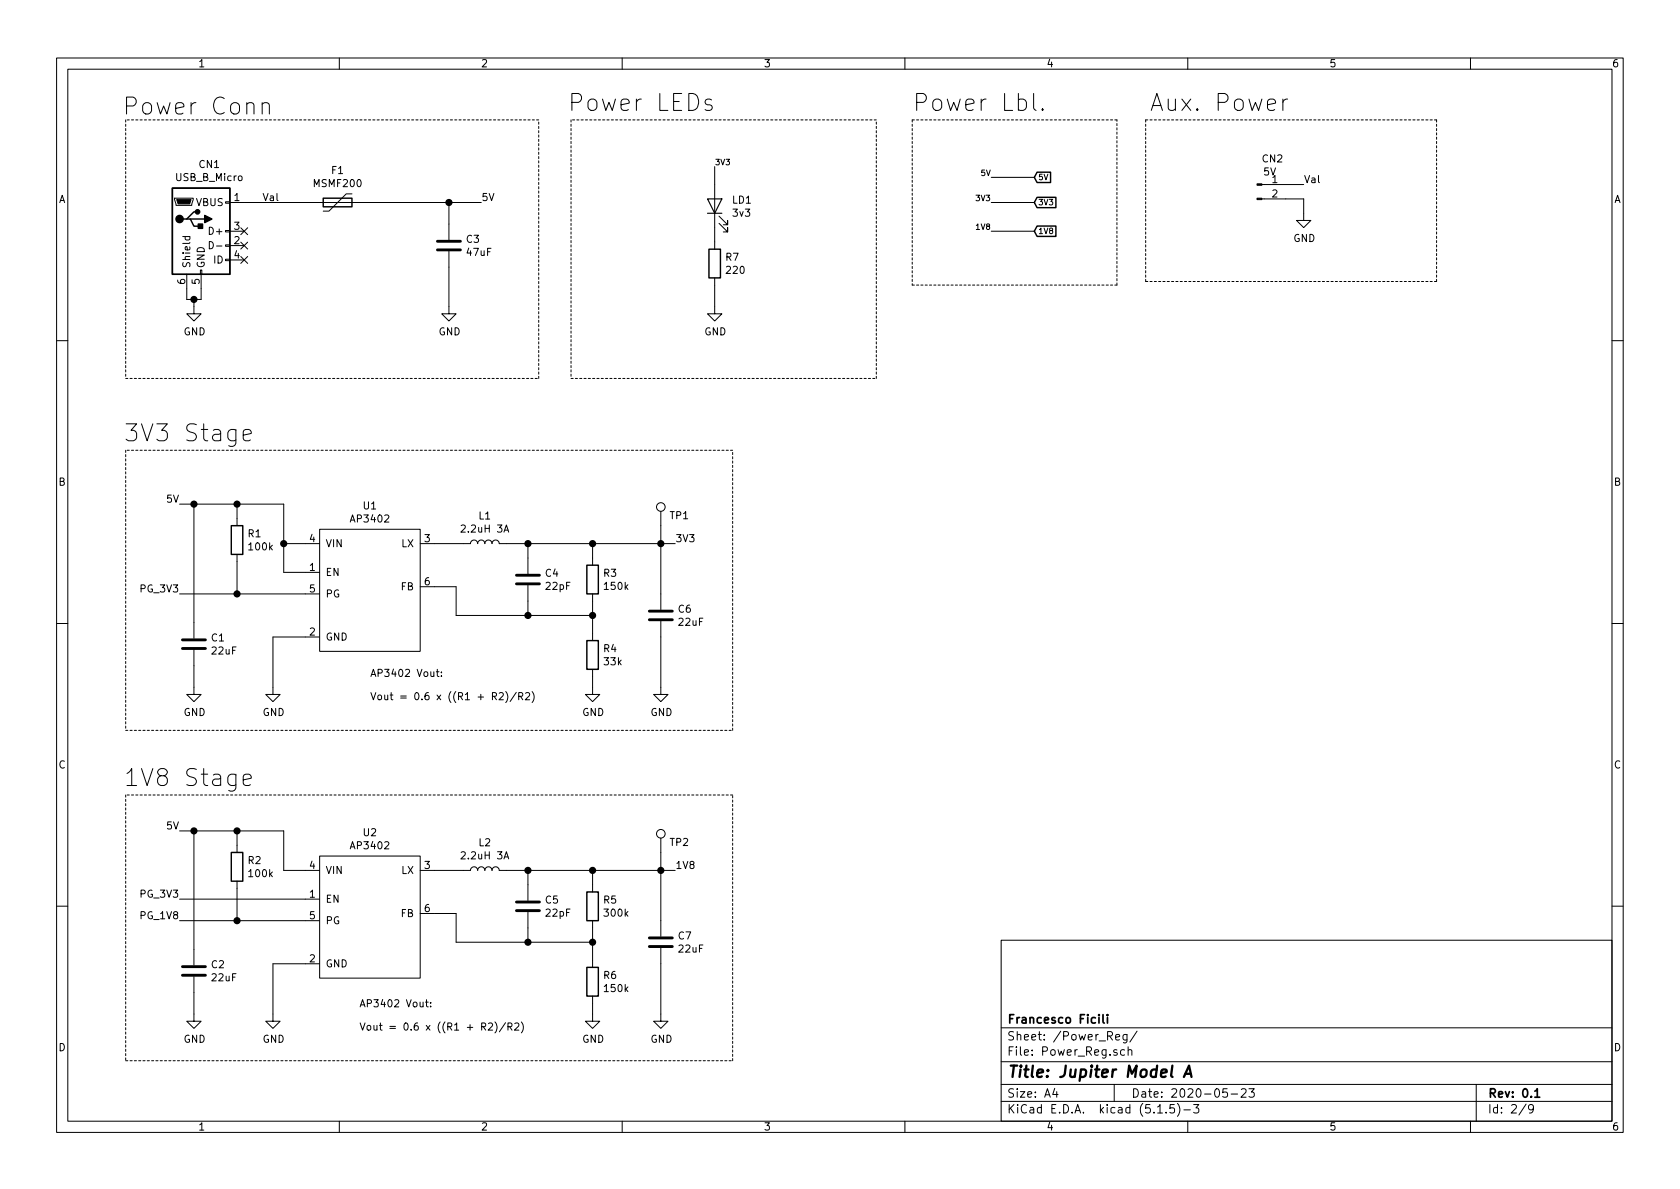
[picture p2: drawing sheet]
<svg xmlns="http://www.w3.org/2000/svg" width="297mm" height="210mm" viewBox="0 0 297 210" stroke-linecap="round" stroke-linejoin="round" font-family="sans-serif">
<g fill="none" stroke="#000" stroke-width=".18">
<path d="M10 10.3h277v189.9h-277zM12 12.2h273v186.1h-273zM46.4 18.4a.73 .73 0 0 1 1.2 .2v1.6M46.4 18.2v2M60 10.3v1.9M110 10.3v1.9M125.8 17.7a.7 .7 0 0 0-1.1 .3l.1 .4 1 .3 .1 .2-.1 .5-.3 .1h-.6l-.2-.1M160 10.3v1.9M182.8 16.5v2.6l.1 .3 .3 .1M184.3 19.2l.2 .2-.2 .1-.1-.1 .1-.2v.3M210 10.3v1.9M226.8 17.5v2"/>
<path d="M227.7 17.5a.77 .77 0 0 0-.9 .6M260 10.3v1.9M30.9 35h3.3v.3l-.3 1h-2.8zM39.9 35.7h.7v.2h-.7zM40.6 35.8h44.5M62.2 34.3h-1l-3 3h-1.1M79.4 35.8v6.6M126.4 29.5v14.6M127.1 39.5l1.6 1.5v-.7v.7h-.8M127.1 38.2l1.6 1.5v-.7v.7h-.8M175.3 35.8h7.6M175.3 31.4h7.6"/>
<path d="M223.1 35.2h7.4v3.8h1.3l-1.3 1.3-1.3-1.3h1.3M223.1 32.6h7.4M32.3 41.8h1.3M32.8 41.8l-.1 .4 .3 .2 .5-.1v-.5M33 48.5v4.5h2.6v-4.5M34.3 53v2.5h1.3l-1.3 1.3-1.3-1.3h1.3M35.4 47.7h.3v.8h-.3zM37 42.7a.64 .64 0 0 1 .7 .7 .64 .64 0 0 1-.7 .6zM38.3 43.5h.9M39.9 45.8h.7v.3h-.7zM39.9 43.3h.7v.3h-.7zM39.9 40.8h.7v.2h-.7z"/>
<path d="M40.6 43.4h2.6M40.6 40.9h2.6M40.6 46h2.6M42.6 45.4l1.2 1.2M42.6 42.8l1.2 1.2M42.6 40.3l1.2 1.2M43.8 45.4l-1.2 1.2M43.8 42.8l-1.2 1.2M43.8 40.3l-1.2 1.2M79.4 44.4v11.1h1.2l-1.2 1.3-1.3-1.3h1.3M126.4 49.1v6.4h1.2l-1.2 1.3-1.3-1.3h1.3M175.3 40.9h7.6"/>
<path d="M10 60.2h2M22.3 74.9h1.9l-1 1.2a.78 .78 0 0 1 1 .6v.7l-.3 .4-.3 .1h-.9l-.4-.2M285 60.2h2M31.7 89.1h18.5v12.1h6.3M34.3 89.1v23.8M41.9 89.1v3.9M41.9 98v7M50.2 96.1h6.3M56.5 93.6h17.8v21.6h-17.8zM74.3 96.1h8.9a.63 .63 0 0 1 .6-.6 .63 .63 0 0 1 .7 .6 .63 .63 0 0 1 .6-.6 .63 .63 0 0 1 .6 .6 .63 .63 0 0 1 .7-.6 .63 .63 0 0 1 .6 .6 .63 .63 0 0 1 .6-.6 .63 .63 0 0 1 .7 .6h31.1M89.1 94.1l.4-1.3 .4 1.3M93.3 96.1v5.4"/>
<path d="M104.8 96.1v3.8M116.8 90.4v17.4M10 110.3h2M31.7 105h24.8M34.3 114.9v7.9h1.3l-1.3 1.3-1.3-1.3h1.3M56.5 112.6h-8.2v10.2h1.2l-1.2 1.3-1.3-1.3h1.3M74.3 103.8h6.3v5h24.2M77.1 118.8h.5M77.3 118.4v1.1l.3 .1M78.1 119.5v.1M78.1 118.8v.2M93.3 103.5v5.3"/>
<path d="M104.8 118.4v4.4h1.2l-1.2 1.3-1.3-1.3h1.3M104.8 105v8.3M116.8 109.8v13h1.3l-1.3 1.3-1.2-1.3h1.2M285 110.3h2M22.5 136.8l.5-.5 .3-.4v3M22.5 138.9h1.7M87.1 123.1l.6-.1v-.4l-.1-.1h-.5v1.2M87.4 123.1l.4 .6M88.3 122.6l.4-.1 .3 .3-.8 .9h.8M89.4 122.3a1.4 1.4 0 0 1 0 1.9M91.3 122.4l-1.1 1.6M91.7 123.1h.6l.1-.5-.2-.1h-.5v1.2"/>
<path d="M92 123.1l.4 .6M92.9 122.6l.5-.1 .2 .3v.2l-.7 .7h.7M94.1 122.3a1.47 1.47 0 0 1 0 1.9M31.7 146.9h18.5v7h6.3M31.7 159h24.8M34.3 146.9v23.8M41.9 146.9v3.8M41.9 155.8v7M56.5 151.4h17.8v21.6h-17.8zM74.3 153.9h8.9a.63 .63 0 0 1 .6-.6 .63 .63 0 0 1 .7 .6 .63 .63 0 0 1 .6-.6 .63 .63 0 0 1 .6 .6 .63 .63 0 0 1 .7-.6 .63 .63 0 0 1 .6 .6 .63 .63 0 0 1 .6-.6 .63 .63 0 0 1 .7 .6h31.1M89.1 151.9l.4-1.3 .4 1.3M93.3 153.9v5.4"/>
<path d="M104.8 153.9v3.8M116.8 148.2v17.4M10 160.2h2M31.7 162.8h24.8M34.3 172.7v7.9h1.3l-1.3 1.3-1.3-1.3h1.3M56.5 170.4h-8.2v10.2h1.2l-1.2 1.3-1.3-1.3h1.3M74.3 161.5h6.3v5.1h24.2M75.2 177.2h.5M75.4 176.8v1.1l.3 .1M76.1 177.9v.1M76.1 177.3v.1M93.3 161.3v5.3"/>
<path d="M104.8 176.1v4.5h1.2l-1.2 1.3-1.3-1.3h1.3M104.8 162.8v8.3M116.8 167.6v13h1.3l-1.3 1.3-1.2-1.3h1.2M177 166.3h108v32h-108zM285 160.2h2M60 198.3v1.9M85.2 181.6l.6-.1v-.5l-.2-.1h-.4v1.3M85.4 181.6l.5 .6M86.4 181l.4-.1 .3 .3-.8 1h.8M87.5 180.7a1.4 1.4 0 0 1 0 1.9M89.4 180.8l-1.1 1.7M89.8 181.6l.6-.1 .1-.5-.2-.1h-.5v1.3"/>
<path d="M90.1 181.6l.4 .6M91 181l.5-.1 .2 .3v.3l-.7 .7h.7M92.2 180.7a1.47 1.47 0 0 1 0 1.9M110 198.3v1.9M160 198.3v1.9M177 194.8h108M177 191.8h108M177 187.8h108M177 181.8h108M186.5 192.5l-.4 1h1M186.8 193v1M197 191.8v3"/>
<path d="M197.3 183.4l.7-.1-.1-.3-.4-.1-.2 .2v.7h.6M198.8 185.7l-.4-.1-.3 .3 .1 .6 .2 .1 .4-.1M199.3 182.9v1.2l-.3 .3-.4-.1M199.3 183l-.5-.1-.2 .3 .1 .6h.6M199.5 185.7a.37 .37 0 0 1 .6 .1v.8M199.5 185.1v1.5M201 182.3l-1.2 2M204.7 196.8h.8M206.2 196.7v.1M207.6 195.3h-.7l-.1 .7 .2-.1 .5 .1 .2 .2-.1 .5-.2 .1-.6-.1M208.2 195.1a1.71 1.71 0 0 1 0 2.3M209.3 196.3h1.2"/>
<path d="M210 198.3v1.9M211 195.3h1l-.5 .6 .4 .1v.7l-.2 .1-.7-.1M217 192.5h-.7l-.1 .7 .2-.1 .5 .1 .1 .2v.5l-.2 .1-.6-.1M217.7 193.5h1.1M219.5 192.7l.2-.2h.3l.3 .2v.3v.2l-.9 .8h.9M220.8 192.5h1l-.5 .6 .4 .1v.7l-.2 .1-.7-.1M260 198.3v1.9M261 191.8v6.5M269.8 195.2l-1.2 2M271.1 196l-.3 .3-.4-.1-.1-.2v-.4l.1-.2 .4-.1 .2 .2a1.19 1.19 0 0 1-.2 1.2l-.4 .1"/>
<circle cx="116.8" cy="89.7" r=".76"/>
<circle cx="116.8" cy="147.4" r=".76"/>
</g>
<path d="M194.3 179.4v.2M195 179.4v1.3l.2 .2M195.8 179.4v.2M195.8 179.9v1M271.4 193l.4-.5v1.5M271.4 194h.8" fill="none" stroke="#000" stroke-width=".3"/>
<path d="M209.3 190.4l.9-2 .5 2M209.6 189.9h.9" fill="none" stroke="#000" stroke-width=".41"/>
<g fill="none" stroke="#000" stroke-width=".51">
<path d="M77.3 44.2h4.1M77.3 42.7h4.1M32.3 114.7h4M32.3 113.2h4M91.3 103.2h4.1M91.3 101.7h4.1M114.8 109.6h4.1M114.8 108.1h4.1M91.3 159.5h4.1M32.3 172.5h4M32.3 170.9h4M91.3 161h4.1"/>
<path d="M114.8 167.4h4.1M114.8 165.9h4.1"/>
</g>
<g fill="none" stroke="#000" stroke-width=".25">
<path d="M30.5 33.3h10.1v15.2h-10.1zM33 38.7h.7l.6 1.3h1.3M33.7 38.7h2.5M34.9 37.5h-.6l-1.3 1.2h-.6M57.1 35h5.1v1.6h-5.1zM183.4 40h3.3v1.8h-3.3l-.5-.9zM183.4 34.9h3.3v1.8h-3.3l-.5-.9zM183.4 30.4h2.4v1.9h-2.4l-.5-.9zM125.3 44.1h2.1v5h-2.1zM40.9 93h2v5h-2zM103.8 99.9h2v5.1h-2zM103.8 113.3h2v5.1h-2z"/>
<path d="M40.9 150.7h2v5.1h-2zM103.8 157.7h2v5.1h-2zM103.8 171.1h2v5h-2z"/>
</g>
<g fill="#000" stroke="#000" stroke-width=".25">
<path d="M35.1 39.6h.7v.8h-.7zM36.2 38.1l1.3 .6-1.3 .7z"/>
<circle cx="31.7" cy="38.7" r=".63"/>
<circle cx="34.9" cy="37.5" r=".38"/>
<circle cx="79.4" cy="35.8" r=".51"/>
<circle cx="34.3" cy="53" r=".51"/>
<circle cx="34.3" cy="89.1" r=".51"/>
<circle cx="41.9" cy="89.1" r=".51"/>
<circle cx="50.2" cy="96.1" r=".51"/>
<circle cx="93.3" cy="96.1" r=".51"/>
<circle cx="104.8" cy="96.1" r=".51"/>
<circle cx="116.8" cy="96.1" r=".51"/>
<circle cx="41.9" cy="105" r=".51"/>
<circle cx="93.3" cy="108.8" r=".51"/>
<circle cx="104.8" cy="108.8" r=".51"/>
<circle cx="34.3" cy="146.9" r=".51"/>
<circle cx="41.9" cy="146.9" r=".51"/>
<circle cx="93.3" cy="153.9" r=".51"/>
<circle cx="104.8" cy="153.9" r=".51"/>
<circle cx="116.8" cy="153.9" r=".51"/>
<circle cx="41.9" cy="162.8" r=".51"/>
<circle cx="93.3" cy="166.6" r=".51"/>
<circle cx="104.8" cy="166.6" r=".51"/>
</g>
<path d="M31.2 35.3h2.6l-.3 .8h-2zM222.2 35h.9v.3h-.9zM222.2 32.5h.9v.3h-.9z" fill="#000" stroke="#000" stroke-width=".18"/>
<path d="M125.1 35.2h2.5l-1.2 2.5zM125.1 37.7h2.5" fill="none" stroke="#000" stroke-width=".2"/>
<g fill="none" stroke="#000" stroke-width=".18" stroke-dasharray=".4 .4">
<path d="M22.2 21.2v45.7M95.2 21.2h-73M101 21.2v45.7M154.9 21.2h-53.9M161.3 21.2v29.2M197.5 21.2h-36.2M202.6 21.2v28.6M202.6 21.2h51.4M254 21.2v28.6M161.3 50.4h36.2M197.5 50.4v-29.2M202.6 49.8h51.4"/>
<path d="M22.2 79.6v49.6M22.2 66.9h73M95.2 66.9v-45.7M101 66.9h53.9M129.5 79.6h-107.3M154.9 66.9v-45.7M22.2 129.2h107.3M129.5 129.2v-49.6M22.2 140.6v47M129.5 140.6h-107.3M22.2 187.6h107.3M129.5 187.6v-47"/>
</g>
<g font-size="4.2">
<text x="21.6" y="20.3">Power Conn</text>
<text x="100.3" y="19.7">Power LEDs</text>
<text x="161.3" y="19.7">Power Lbl.</text>
<text x="203.2" y="19.7">Aux. Power</text>
<text x="25.1" y="78.1">3V3 Stage</text>
<text x="25.1" y="139.1">1V8 Stage</text>
</g>
<text font-size="2.8" x="178" y="190.5">Title: Jupiter Model A</text>
<g font-size="2.1">
<text x="178" y="184">Sheet: /Power_Reg/</text>
<text x="178" y="181">Francesco Ficili</text>
<text x="178" y="186.7">File: Power_Reg.sch</text>
<text x="178" y="196.9">KiCad E.D.A. kicad (5.1.5)-3</text>
<text x="178" y="194.1">Size: A4</text>
<text x="200" y="194.1">Date: 2020-05-23</text>
<text x="263" y="194.1">Rev: 0.1</text>
<text x="263" y="196.9">Id: 2/9</text>
</g>
<g font-size="1.8">
<text x="35" y="11.9">1</text>
<text x="85" y="11.9">2</text>
<text x="135" y="11.9">3</text>
<text x="185" y="11.9">4</text>
<text x="235" y="11.9">5</text>
<text x="285" y="11.9">6</text>
<text x="35.3" y="29.7">CN1</text>
<text x="223.2" y="28.7">CN2</text>
<text x="10.4" y="35.9">A</text>
<text x="31.2" y="32">USB_B_Micro</text>
<text x="41.4" y="35.6">1</text>
<text x="46.4" y="35.6">Val</text>
<text x="55.6" y="33.1">MSMF200</text>
<text x="58.7" y="30.8">F1</text>
<text x="85.1" y="35.6">5V</text>
<text x="223.7" y="31">5V</text>
<text x="224.9" y="32.4">1</text>
<text x="224.9" y="34.9">2</text>
<text x="230.5" y="32.4">Val</text>
<text x="285.4" y="35.9">A</text>
<text x="34.7" y="36.4">VBUS</text>
<text x="37.3" y="41.5">D+</text>
<text x="41.4" y="40.6">3</text>
<text x="129.5" y="36">LD1</text>
<text x="129.6" y="38.3">3v3</text>
<text x="33.7" y="47.5" transform="rotate(-90 33.7 47.5)">Shield</text>
<text x="36.2" y="47.5" transform="rotate(-90 36.2 47.5)">GND</text>
<text x="37.8" y="46.6">ID</text>
<text x="41.4" y="43.2">2</text>
<text x="41.4" y="45.7">4</text>
<text x="82.5" y="42.9">C3</text>
<text x="82.6" y="45.3">47uF</text>
<text x="128.3" y="46.1">R7</text>
<text x="228.7" y="42.8">GND</text>
<text x="32.8" y="50.3" transform="rotate(-90 32.8 50.3)">6</text>
<text x="35.3" y="50.3" transform="rotate(-90 35.3 50.3)">5</text>
<text x="128.5" y="48.4">220</text>
<text x="32.5" y="59.3">GND</text>
<text x="77.5" y="59.3">GND</text>
<text x="124.5" y="59.3">GND</text>
<text x="10.4" y="85.9">B</text>
<text x="29.6" y="88.9">5V</text>
<text x="285.4" y="85.9">B</text>
<text x="43.9" y="95">R1</text>
<text x="54.8" y="95.9">4</text>
<text x="62.2" y="92.4">AP3402</text>
<text x="64.3" y="90.1">U1</text>
<text x="75.1" y="95.9">3</text>
<text x="81.9" y="94.2">2.2uH 3A</text>
<text x="84.7" y="91.9">L1</text>
<text x="118.5" y="91.8">TP1</text>
<text x="119.4" y="95.9">3V3</text>
<text x="44.1" y="97.3">100k</text>
<text x="54.8" y="101">1</text>
<text x="57.5" y="101.8">EN</text>
<text x="57.5" y="96.8">VIN</text>
<text x="71" y="96.8">LX</text>
<text x="25.1" y="104.8">PG_3V3</text>
<text x="54.8" y="104.8">5</text>
<text x="57.5" y="105.7">PG</text>
<text x="70.9" y="104.4">FB</text>
<text x="75.1" y="103.5">6</text>
<text x="96.5" y="102">C4</text>
<text x="96.6" y="104.3">22pF</text>
<text x="106.8" y="102">R3</text>
<text x="107" y="104.3">150k</text>
<text x="37.4" y="113.4">C1</text>
<text x="54.8" y="112.4">2</text>
<text x="57.5" y="113.3">GND</text>
<text x="120" y="108.4">C6</text>
<text x="120.1" y="110.7">22uF</text>
<text x="37.5" y="115.7">22uF</text>
<text x="65.4" y="119.7">AP3402 Vout:</text>
<text x="106.8" y="115.3">R4</text>
<text x="106.9" y="117.6">33k</text>
<text x="65.4" y="123.8">Vout = 0.6 x ((R1 + R2)/R2)</text>
<text x="32.5" y="126.6">GND</text>
<text x="46.4" y="126.6">GND</text>
<text x="102.9" y="126.6">GND</text>
<text x="115" y="126.6">GND</text>
<text x="10.4" y="135.9">C</text>
<text x="285.4" y="135.9">C</text>
<text x="29.6" y="146.7">5V</text>
<text x="64.3" y="147.9">U2</text>
<text x="84.7" y="149.7">L2</text>
<text x="118.5" y="149.6">TP2</text>
<text x="43.9" y="152.8">R2</text>
<text x="44.1" y="155.1">100k</text>
<text x="54.8" y="153.7">4</text>
<text x="57.5" y="154.6">VIN</text>
<text x="62.2" y="150.2">AP3402</text>
<text x="71" y="154.6">LX</text>
<text x="75.1" y="153.7">3</text>
<text x="81.9" y="152">2.2uH 3A</text>
<text x="119.4" y="153.7">1V8</text>
<text x="25.1" y="158.7">PG_3V3</text>
<text x="54.8" y="158.7">1</text>
<text x="57.5" y="159.6">EN</text>
<text x="75.1" y="161.3">6</text>
<text x="96.5" y="159.8">C5</text>
<text x="106.8" y="159.8">R5</text>
<text x="25.1" y="162.6">PG_1V8</text>
<text x="54.8" y="162.6">5</text>
<text x="57.5" y="163.4">PG</text>
<text x="70.9" y="162.2">FB</text>
<text x="96.6" y="162.1">22pF</text>
<text x="107" y="162.1">300k</text>
<text x="120" y="166.1">C7</text>
<text x="37.4" y="171.2">C2</text>
<text x="37.5" y="173.5">22uF</text>
<text x="54.8" y="170.2">2</text>
<text x="57.5" y="171.1">GND</text>
<text x="106.8" y="173.1">R6</text>
<text x="120.1" y="168.4">22uF</text>
<text x="63.5" y="178.1">AP3402 Vout:</text>
<text x="107" y="175.4">150k</text>
<text x="10.4" y="185.9">D</text>
<text x="32.5" y="184.4">GND</text>
<text x="46.4" y="184.4">GND</text>
<text x="63.5" y="182.2">Vout = 0.6 x ((R1 + R2)/R2)</text>
<text x="102.9" y="184.4">GND</text>
<text x="115" y="184.4">GND</text>
<text x="285.4" y="185.9">D</text>
<text x="35" y="199.9">1</text>
<text x="85" y="199.9">2</text>
<text x="135" y="199.9">3</text>
<text x="185" y="199.9">4</text>
<text x="235" y="199.9">5</text>
<text x="285" y="199.9">6</text>
</g>
<g font-size="1.4">
<text x="126.4" y="29.2">3V3</text>
<text x="172.8" y="35.6">3V3</text>
<text x="173.6" y="31.1">5V</text>
<text x="183.5" y="31.8">5V</text>
<text x="172.8" y="40.6">1V8</text>
<text x="183.5" y="41.4">1V8</text>
<text x="183.5" y="36.3">3V3</text>
</g>
</svg>
